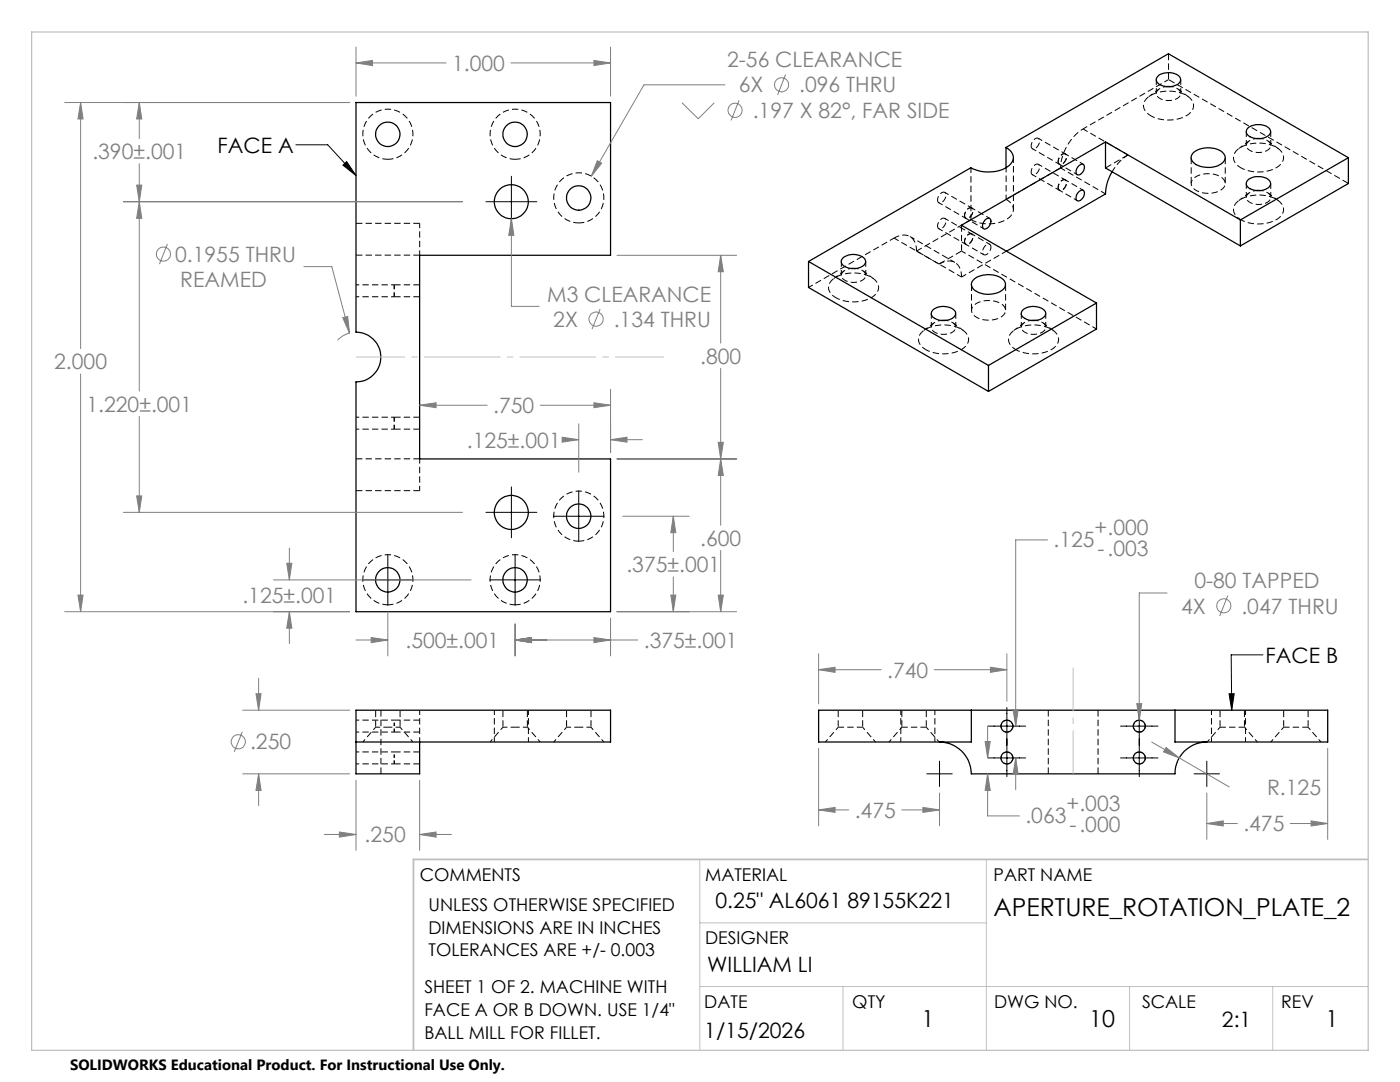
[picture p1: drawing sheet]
<svg xmlns="http://www.w3.org/2000/svg" width="279mm" height="216mm" viewBox="0 0 279 216" stroke-linecap="round" stroke-linejoin="round" font-family="sans-serif">
<g fill="none" stroke="#000" stroke-width=".2" stroke-dasharray="1.3 .6" stroke-dashoffset=".4" stroke-linecap="butt">
<path d="M206 29.7l5.4 3.1M206 34.9l5.4 3.1M212.6 30.7l-5.4-3.1M212.6 35.9l-5.4-3.1M229.7 23.1a7.3 7.3 0 0 0 8-.7 2.08 2.08 0 0 0-1-3.4 7.3 7.3 0 0 0-8 .8 2.08 2.08 0 0 0 1 3.3M247.6 33.5a7.3 7.3 0 0 0 8-.8 2.08 2.08 0 0 0-.9-3.3 7.3 7.3 0 0 0-8 .7 2.08 2.08 0 0 0 .9 3.4M78.7 59.2v-2.4M166.8 59.4a7.3 7.3 0 0 0 8-.7 2.08 2.08 0 0 0-.9-3.4 7.3 7.3 0 0 0-8 .7 2.08 2.08 0 0 0 .9 3.4M187.4 40.4l5.3 3.2M187.4 45.6l5.3 3.1M193.9 41.5l-5.4-3.1M193.9 46.7l-5.4-3.1"/>
<path d="M247.6 43.8a7.3 7.3 0 0 0 8-.7 2.08 2.08 0 0 0-.9-3.3 7.3 7.3 0 0 0-8 .7 2.08 2.08 0 0 0 .9 3.3M184.8 69.8a7.3 7.3 0 0 0 8-.8 2.08 2.08 0 0 0-1-3.3 7.3 7.3 0 0 0-8 .7 2.08 2.08 0 0 0 1 3.4M202.7 69.8a7.3 7.3 0 0 0 8-.8 2.08 2.08 0 0 0-.9-3.3 7.3 7.3 0 0 0-8 .7 2.08 2.08 0 0 0 .9 3.4M78.7 85.6v-2.4M78.7 85.6v-2.3M75 145.1h2.4M77.4 145.1h2.4M100.4 145.1h2.4M102.8 145.1h2.4M113.1 145.1h2.4M115.5 145.1h2.4"/>
</g>
<g fill="none" stroke="#000" stroke-width=".2" stroke-dasharray="1.3 .6" stroke-dashoffset=".3" stroke-linecap="butt">
<path d="M231.3 17.8l-2 1.5M237.2 19.3l-2.1-1.5M200.8 39.8v-6.3M216.1 25.7l17.1-9.8M249.2 38.5l-2 1.5M249.2 28.2l-2 1.5M255.1 29.7l-2-1.5M83.8 50.9v-6.3M161.4 57.4l17-9.9M168.4 54.1l-2 1.5M174.3 55.6l-2-1.5M191.9 50.1l26.9 15.5"/>
<path d="M255.1 40l-2-1.5M186.4 64.4l-2 1.5M192.3 65.9l-2.1-1.5M204.3 64.4l-2 1.5M210.2 65.9l-2-1.5M83.8 97.9v-6.3M83.8 148.1v-6.4M98.7 141.7v6.4M105.5 148.1v-6.4M179.8 141.7v6.4M186.6 148.1v-6.4M241.8 141.7v6.4"/>
<path d="M248.6 148.1v-6.4"/>
</g>
<g fill="none" stroke="#000" stroke-width=".2" stroke-dasharray="1.3 .6" stroke-dashoffset=".6" stroke-linecap="butt">
<path d="M232.8 17.3a1.97 1.97 0 0 0-2 1.4l.2 .5 .5 .5M238.7 38a4.8 4.8 0 0 0 5.6-.7 1.5 1.5 0 0 0-1-2.2 4.9 4.9 0 0 0-5.2 .7 1.42 1.42 0 0 0 .6 2.2M250.8 38a1.97 1.97 0 0 0-2.1 1.5l.2 .5 .5 .4M250.8 27.6a1.97 1.97 0 0 0-2.1 1.5l.2 .5 .5 .4M71.1 59.2h7.6M78.7 56.8h-7.6M169.9 53.6a1.97 1.97 0 0 0-2 1.4l.2 .5 .5 .4M187.9 63.9a1.97 1.97 0 0 0-2 1.5l.2 .5 .5 .4M194.9 63.3a4.8 4.8 0 0 0 5.6-.7 1.5 1.5 0 0 0-1-2.2 4.9 4.9 0 0 0-5.3 .7 1.42 1.42 0 0 0 .7 2.2M205.9 63.9a1.97 1.97 0 0 0-2.1 1.5l.2 .5 .5 .4M71.1 85.6h7.6M78.7 83.2h-7.6"/>
<path d="M71.1 152.4h7.6M71.1 146.1h7.6M75 145.1l-2.6 3M78.7 144.9v-1.2M78.7 146.1v-1.2M78.7 151.2v-1.2M78.7 152.4v-1.2M78.7 150h-7.6M78.7 143.7h-7.6M82.4 148.1l-2.6-3M100.4 145.1l-2.6 3M107.8 148.1l-2.6-3"/>
<path d="M113.1 145.1l-2.6 3M120.5 148.1l-2.6-3M167.3 145.1l-2.6 3M174.7 148.1l-2.5-3M180 145.1l-2.6 3M187.4 148.1l-2.5-3M243.5 145.1l-2.6 3M250.9 148.1l-2.5-3M256.2 145.1l-2.6 3M263.6 148.1l-2.5-3"/>
</g>
<g fill="none" stroke="#000" stroke-width=".2" stroke-dasharray="1.3 .6" stroke-dashoffset="-.1" stroke-linecap="butt">
<path d="M233.2 15.9l35.9 20.7M233.2 15.9v-5.2M220.6 33.5l4.5-2.6M237.7 31.4v5.2M244.5 36.6v-5.2M187.4 52.7l4.5-2.6M191.9 50.1v-5.2M193.9 56.7v5.2M200.7 61.9v-5.2M75 141.7v3.4M79.8 145.1v-3.4M100.4 141.7v3.4"/>
<path d="M105.2 145.1v-3.4M113.1 141.7v3.4M117.9 145.1v-3.4M167.3 141.7v3.4M172.2 145.1v-3.4M180 141.7v3.4M184.9 145.1v-3.4M243.5 141.7v3.4M248.4 145.1v-3.4M256.2 141.7v3.4M261.1 145.1v-3.4"/>
</g>
<g fill="none" stroke="#000" stroke-width=".2" stroke-dasharray="1.3 .6" stroke-linecap="butt">
<path d="M71.1 50.9h12.7M78.7 59.2h5.1M83.8 44.6h-12.7M83.8 56.8h-5.1M71.1 97.9h12.7M78.7 83.3v-.1M78.7 85.6h5.1M83.8 91.6h-12.7M83.8 83.3h-5.1M76 154.4v-12.7M78.7 152.4h5.1M78.7 146.1h5.1"/>
<path d="M83.8 150h-5.1M83.8 143.7h-5.1M209.2 154.4v-12.7M219.1 154.4v-12.7"/>
</g>
<g fill="none" stroke="#000" stroke-width=".25">
<path d="M231.2 15a3.4 3.4 0 0 1 4.3 .4 1.28 1.28 0 0 1-1.2 1.7 3.1 3.1 0 0 1-3.5-.9 .93 .93 0 0 1 .4-1.2zM232.8 17.3h.8M71 20.5h50.8v30.4h-38.1v40.7h38.1v30.5h-50.8v-45.9a5 5 0 0 0 5-5 5 5 0 0 0-5-4.9zM200.8 29.4a2.09 2.09 0 0 1 1.4 1.9 2.09 2.09 0 0 1-1.2 2 7.7 7.7 0 0 1-7.3 .2l-32.3 18.7M200.8 29.4l32.4-18.7 35.9 20.8M200.8 29.4v4.1M215.4 33a.59 .59 0 0 1 .8-.2 .59 .59 0 0 1 .2 .8 1.33 1.33 0 0 1-1.4 1.3 1.33 1.33 0 0 1 .4-1.9zM215.4 38.2a.59 .59 0 0 1 .8-.2 .59 .59 0 0 1 .2 .8 1.33 1.33 0 0 1-1.4 1.2 1.33 1.33 0 0 1 .4-1.8zM220.6 28.3l26.9 15.6M220.6 28.3l-28.7 16.6 26.9 15.6M220.6 28.3v5.2l26.9 15.6M221.9 34.3l-.8 1.9-.5 2.5-19.7 11.4"/>
<path d="M238 30.6a4.7 4.7 0 0 1 6.2 .1 1.42 1.42 0 0 1-.8 2.2 5 5 0 0 1-5.3-.6l-.2-.2a1.2 1.2 0 0 1 .1-1.5zM249 25.6a3.4 3.4 0 0 1 4.4 .2 1.28 1.28 0 0 1-1.1 1.7 3.1 3.1 0 0 1-3.5-.9l-.1-.5zM249 36a3.4 3.4 0 0 1 4.4 .2 1.28 1.28 0 0 1-1.1 1.7 3.1 3.1 0 0 1-3.5-.9l-.1-.5zM250.8 38h.8M250.8 27.7h.8M269.1 31.5l-21.6 12.4M269.1 31.5v5.1l-21.6 12.5M161.4 52.2v5.2l35.9 20.7M161.4 52.2l35.9 20.7M168.4 51.3a3.4 3.4 0 0 1 4.2 .4 1.28 1.28 0 0 1-1.2 1.7 3.1 3.1 0 0 1-3.4-.9 .93 .93 0 0 1 .4-1.2zM169.9 53.6h.8M194.2 55.9a4.7 4.7 0 0 1 6.2 .1 1.48 1.48 0 0 1-.8 2.2 5 5 0 0 1-5.4-.5l-.1-.3a1.13 1.13 0 0 1 .1-1.5z"/>
<path d="M196.7 43.8a.61 .61 0 0 1 .8-.2 .61 .61 0 0 1 .2 .8 1.33 1.33 0 0 1-1.4 1.2 1.36 1.36 0 0 1 .4-1.8zM247.5 43.9v5.2M186.1 61.9a3.2 3.2 0 0 1 4.6 .4 1.61 1.61 0 0 1-1.7 1.6 2.92 2.92 0 0 1-3.1-1v-.5zM187.9 64h.8M197.3 72.9v5.2M204.3 61.7a3.5 3.5 0 0 1 4.3 .4 1.13 1.13 0 0 1-.9 1.6 3.3 3.3 0 0 1-3.8-.8v-.7zM205.8 64h.9M218.8 60.5l-21.5 12.4M218.8 60.5v5.2l-21.5 12.4M71 148.1v6.3h12.7v-6.3M71 141.7h50.8v6.4h-50.8zM187.5 148.1a6.4 6.4 0 0 1 6.4 6.3h40.6a6.3 6.3 0 0 1 6.3-6.3"/>
<path d="M193.9 141.7v6.4h-30.5v-6.4h101.6v6.4h-30.5v-6.4"/>
<circle cx="77.4" cy="26.8" r="2.43"/>
<circle cx="102.8" cy="26.8" r="2.43"/>
<circle cx="115.5" cy="39.5" r="2.43"/>
<circle cx="102" cy="40.3" r="3.4"/>
<circle cx="77.4" cy="115.7" r="2.43"/>
<circle cx="102" cy="102.3" r="3.4"/>
<circle cx="102.8" cy="115.7" r="2.43"/>
<circle cx="115.5" cy="103" r="2.43"/>
<circle cx="200.9" cy="151.3" r="1.2"/>
<circle cx="200.9" cy="144.9" r="1.2"/>
<circle cx="227.4" cy="151.3" r="1.2"/>
<circle cx="227.4" cy="144.9" r="1.2"/>
</g>
<path d="M200.8 39.8l10.9-6.3M182.9 50.1l10.9-6.3M193.8 43.8a7.3 7.3 0 0 0 7.9-.7 2.06 2.06 0 0 0-.9-3.3M167.3 145.1h4.9M180 145.1h4.9M243.5 145.1h4.9M256.2 145.1h4.9" fill="none" stroke="#000" stroke-width=".2" stroke-dasharray="1.3 .6" stroke-dashoffset=".1" stroke-linecap="butt"/>
<path d="M231.5 19.7a3.2 3.2 0 0 0 4.1-.8 1.5 1.5 0 0 0-1.6-1.6h-.4M216.1 25.7a9.9 9.9 0 0 0-4.4 7.8M249.4 30a3.2 3.2 0 0 0 4.2-.7 1.5 1.5 0 0 0-1.6-1.6l-.4-.1M168.6 55.9a3.2 3.2 0 0 0 4.1-.7 1.5 1.5 0 0 0-1.5-1.6h-.4M249.4 40.4a3.2 3.2 0 0 0 4.2-.7 1.5 1.5 0 0 0-1.6-1.6l-.4-.1M186.6 66.3a3.2 3.2 0 0 0 4.1-.7 1.5 1.5 0 0 0-1.6-1.6l-.4-.1M204.5 66.3a3.2 3.2 0 0 0 4.2-.7 1.5 1.5 0 0 0-1.6-1.6l-.4-.1M199.8 151.2a1.19 1.19 0 0 1 1.7-1 1.19 1.19 0 0 1 .2 1.9 1.19 1.19 0 0 1-1.9-.6v-.3M199.8 144.9a1.19 1.19 0 0 1 1.7-1.1 1.19 1.19 0 0 1 .2 2 1.19 1.19 0 0 1-1.9-.6v-.3M226.2 151.2a1.19 1.19 0 0 1 1.7-1 1.19 1.19 0 0 1 .2 1.9 1.19 1.19 0 0 1-1.9-.6v-.3M226.2 144.9a1.19 1.19 0 0 1 1.7-1.1 1.19 1.19 0 0 1 .2 2 1.19 1.19 0 0 1-1.9-.6v-.3" fill="none" stroke="#000" stroke-width=".2" stroke-dasharray="1.3 .6" stroke-dashoffset=".7" stroke-linecap="butt"/>
<g fill="none" stroke="#000" stroke-width=".2" stroke-dasharray="1.3 .6" stroke-dashoffset=".2" stroke-linecap="butt">
<path d="M230.8 15.9v2.8M235.6 18.7v-2.8M77.4 31.8a5 5 0 0 0 4.4-7.3 5 5 0 0 0-8.5-.6 5 5 0 0 0 3.5 7.8l.6 .1M102.8 31.8a5 5 0 0 0 4.4-7.3 5 5 0 0 0-8.5-.6 5 5 0 0 0 3.5 7.8l.6 .1M211.7 33.5l8.9 5.2M221.9 34.3l1.7-2.2 1.5-1.2M225.1 30.9l-9-5.2M248.7 36.6v2.8M248.7 26.2v2.8M253.6 39.4v-2.8M253.6 29v-2.8M115.5 44.5a5 5 0 0 0 4.4-7.3 5 5 0 0 0-8.5-.6 5 5 0 0 0 3.5 7.8l.6 .1"/>
<path d="M167.9 52.2v2.7M172.8 54.9v-2.7M178.4 47.5l9 5.2M182.9 50.1a2.67 2.67 0 0 0-3-3.2l-1.5 .6M187.4 52.7a2.67 2.67 0 0 1 4.2 1l.3 1.6M190.6 52.4l-9-5.2M191.9 55.3l-9-5.2M193.8 43.8v-10.3M200.9 50.1l-9 5.2M202.3 41.8v-10.4M185.9 62.5v2.8M190.7 65.3v-2.8"/>
<path d="M203.8 62.5v2.8M208.7 65.3v-2.8M115.5 108a5 5 0 0 0 4.4-7.3 5 5 0 0 0-8.5-.6 5 5 0 0 0 3.5 7.8l.6 .1M77.4 120.7a5 5 0 0 0 4.4-7.3 5 5 0 0 0-8.5-.6 5 5 0 0 0 3.5 7.8l.6 .1M102.8 120.7a5 5 0 0 0 4.4-7.3 5 5 0 0 0-8.5-.6 5 5 0 0 0 3.5 7.8l.6 .1"/>
</g>
<g fill="none" stroke="#000" stroke-width=".2" stroke-dasharray="1.3 .6" stroke-dashoffset=".5" stroke-linecap="butt">
<path d="M187.1 39.9a1.46 1.46 0 0 1 1.4-1.5 1.38 1.38 0 0 1-1.1 2l-.3-.5M205.8 29.1a1.46 1.46 0 0 1 1.4-1.5 1.38 1.38 0 0 1-1.2 2.1l-.2-.6M205.8 34.3a1.46 1.46 0 0 1 1.4-1.5 1.38 1.38 0 0 1-1.2 2.1l-.2-.6M211.2 32.2a1.46 1.46 0 0 1 1.4-1.5 1.38 1.38 0 0 1-1.2 2.1l-.2-.6M211.2 37.4a1.46 1.46 0 0 1 1.4-1.5 1.38 1.38 0 0 1-1.2 2.1l-.2-.6M211.2 32.2a1.46 1.46 0 0 1 1.4-1.5 1.37 1.37 0 0 1-1.2 2.1l-.2-.6M211.2 37.4a1.46 1.46 0 0 1 1.4-1.5 1.37 1.37 0 0 1-1.2 2.1l-.2-.6M211.4 32.8l3.6 2M211.4 38l3.6 2M216.2 32.8l-3.6-2.1M216.2 38l-3.6-2.1M187.1 45.1a1.46 1.46 0 0 1 1.4-1.5 1.38 1.38 0 0 1-1.1 2l-.3-.5"/>
<path d="M192.5 43a1.46 1.46 0 0 1 1.4-1.5 1.38 1.38 0 0 1-1.2 2.1l-.2-.6M192.5 48.2a1.46 1.46 0 0 1 1.4-1.5 1.38 1.38 0 0 1-1.2 2l-.2-.5M192.5 43a1.46 1.46 0 0 1 1.4-1.5 1.37 1.37 0 0 1-1.2 2.1l-.2-.6M192.5 48.2a1.46 1.46 0 0 1 1.4-1.5 1.37 1.37 0 0 1-1.2 2l-.2-.5M192.7 43.6l3.6 2M192.7 48.7l3.6 2.1M197.5 43.6l-3.6-2.1M197.5 48.8l-3.6-2.1M197.8 49.3a.56 .56 0 0 0-.4-.6 .56 .56 0 0 0-.7 .3 1.33 1.33 0 0 0-.4 1.8 1.38 1.38 0 0 0 1.5-1.5"/>
</g>
<g fill="none" stroke="#808080" stroke-width=".2">
<path d="M71 12.6l3.3-.5v1zM71 9.4v9.8M71 12.6h18M102 12.6h19.8M118.5 12.1l3.3 .5-3.3 .5zM121.8 9.4v9.8M144.7 16.9h-16.2l-10.5 18.3M156.8 14.9l-1.6 4M12.9 20.5h56.9M16.1 20.5l.5 3.2h-1zM16.1 20.5v49.1M27.3 36.9h1l-.5 3.4z"/>
<path d="M27.8 20.5l.5 3.2h-1zM27.8 20.5v7.2M27.8 32.7v45.3M119.2 32.1l.9 .5-2.1 2.6zM136.1 20.5l3.2 3.2 3.3-3.2M147.5 20l-1.6 4M24.6 40.3h67.7M27.8 40.3l.5 3.3h-1zM33.4 48.7l-1.6 4M60.6 53.2h5.6l3.5 13.3M102.1 43.6l.5 3.4h-1.1zM102.1 43.6v17.5h5.5"/>
<path d="M123.1 50.9h23.9M143.8 50.9l.6 3.3h-1.1zM143.8 50.9v17.6M16.1 74.6v47.5M68.4 63.4l1-.3 .3 3.4zM69.8 66.4a5.1 5.1 0 0 0-2.4 1.5M119.8 61.7l-1.7 4M121.8 77.7v12.6M143.8 73.5v31.3M27.3 99h1l-.5 3.2zM27.8 83.1v19.1M83.7 80.9l3.3-.5v1z"/>
<path d="M83.7 80.9h13.5M107.8 80.9h14M112.2 87.2l3.3 .5-3.3 .5zM113.1 87.7h2.4M115.5 84.6v9.6M118.5 80.4l3.3 .5-3.3 .5zM121.8 87.7l3.3-.5v1zM121.8 87.7h6.4M123.1 91.6h23.9M143.3 88.3h1.1l-.6 3.3zM143.8 91.6l.6 3.3h-1.1zM15.6 118.7h1l-.5 3.4z"/>
<path d="M24.6 102.2h67.7M54.6 115.7h39.4M57.2 112.4h1l-.5 3.3zM57.7 109.4v6.3M124.3 103h13.2M133.9 118.7h1l-.5 3.4zM134.4 103l.5 3.3h-1zM134.4 103v7.1M134.4 115.1v7M143.3 118.7h1.1l-.6 3.4zM143.8 109.9v12.2M209.1 107.7h-6.4v37.2"/>
<path d="M232.9 118.3h-5.5v25.4M245 118.9l-1.6 4M12.9 122.1h56.9M51.1 138.4h1l-.5 3.3zM51.6 135.4v6.3M57.7 122.1l.5 3.2h-1zM57.7 122.1v6.3M71 127.7h6.4M74.1 127.2l3.3 .5-3.3 .5zM77.4 122.1v8.8M102.8 127.7l3.3-.5v1zM102.8 124.5v6.4"/>
<path d="M102.8 127.7h24.5M118.5 127.2l3.3 .5-3.3 .5zM121.8 123.3v7.6M123.1 122.1h23.9M163.4 133.6l3.3-.5v1.1zM163.4 130.5v9.9M163.4 133.6h12.5M186.4 133.6h14.5M197.7 133.1l3.2 .5-3.2 .6zM200.9 130.5v9.4M48.4 146l-1.7 4M48.4 154.4h21.4"/>
<path d="M48.4 141.7h21.4M51.6 154.4l.5 3.3h-1zM51.6 154.4v6.4M71 155.7v14M83.7 155.7v14M163.4 149.3v15.5M187.5 158.2v6.6M196.6 148h1l-.5 3.2zM197.1 154.4l.5 3.3h-1zM197.1 154.4v8.4h6.3M197.1 144.9v6.3M202.2 141.6h1l-.5 3.3z"/>
<path d="M202.7 151.2l.5 3.4h-1zM202.7 151.2v6.4M226.9 140.4h1l-.5 3.3zM229.8 148.1l5.5 3.1M232.7 149.2l2.6 2-3.1-1.2zM235.3 151.2l10 5.8M240.8 158.2v9.3M265 149.3v18.2M64.7 166.5h6.3M67.7 166l3.3 .5-3.3 .5zM83.7 166.5l3.3-.5v1zM83.7 166.5h6.4"/>
<path d="M163.4 161.6l3.3-.5v1zM163.4 161.6h6M180 161.6h7.5M184.2 161.1l3.3 .5-3.3 .5zM240.8 164.3l3.3-.5v1zM240.8 164.3h6.1M257.5 164.3h7.5M261.7 163.8l3.3 .5-3.3 .5z"/>
<circle cx="156" cy="16.9" r="1.4"/>
<circle cx="146.7" cy="22" r="1.41"/>
<circle cx="32.6" cy="50.7" r="1.41"/>
<circle cx="119" cy="63.7" r="1.41"/>
<circle cx="244.2" cy="120.9" r="1.41"/>
<circle cx="47.5" cy="148" r="1.42"/>
</g>
<g fill="none" stroke="#000" stroke-width=".2">
<path d="M59.1 28.9h6.3l5.6 6.1M68.4 32.9l.8-.7 1.8 2.8zM102.1 35.2v10.1M97 40.3h10.1M102.1 97.2v10.1M115.5 97.9v10.2M72.3 115.7h10.2M77.4 110.6v10.2M97 102.2h10.1M97.7 115.7h10.2M102.8 110.6v10.2M110.4 103h10.2"/>
<path d="M245.3 138.4h1l-.5 3.3zM252.1 130.7h-6.4l.1 11M185 154.4h5M187.5 151.9v5.1M197.2 144.9h7.5M197.2 151.2h7.5M200.9 141.2v13.8M223.6 144.9h7.5M223.6 151.2h7.5M227.4 141.2v13.8M238.3 154.4h5.1M240.8 151.9v5.1"/>
</g>
<path d="M214.2 154.4v-21.2" fill="none" stroke="#c0c0c0" stroke-width=".2" stroke-dasharray="15.2 1.3 1.3 1.3" stroke-dashoffset="6.6" stroke-linecap="butt"/>
<path d="M71.1 71.2h61.4" fill="none" stroke="#c0c0c0" stroke-width=".2" stroke-dasharray="15.2 1.3 1.3 1.3" stroke-dashoffset="5.5" stroke-linecap="butt"/>
<path d="M139.7 171.5v38.1M196.8 171.5v38.1M139.7 196.8h133.3M139.7 184.1h57.1M168.2 196.8v12.8M225.4 196.8v12.8M254 196.8v12.8" fill="none" stroke="#c0c0c0" stroke-width=".2"/>
<path d="M6.3 6.4h266.7v203.2h-266.7z" fill="none" stroke="#c0c0c0" stroke-width=".25"/>
<path d="M273 171.5h-190.5v38.1" fill="none" stroke="#c0c0c0" stroke-width=".35"/>
<path d="M245.3 138.4h1l-.5 3.3zM68.4 32.9l.8-.7 1.8 2.8z" fill="#000"/>
<path d="M51.6 154.4l.5 3.3h-1zM51.1 138.4h1l-.5 3.3zM83.7 166.5l3.3-.5v1zM67.7 166l3.3 .5-3.3 .5zM232.7 149.2l-.5 .8 3.1 1.2zM240.8 164.3l3.3-.5v1zM261.7 163.8l3.3 .5-3.3 .5zM184.2 161.1l3.3 .5-3.3 .5zM163.4 161.6l3.3-.5v1zM196.6 148h1l-.5 3.2zM197.1 154.4l.5 3.3h-1zM202.2 141.6h1l-.5 3.3zM202.7 151.2l.5 3.4h-1zM197.7 133.1l3.2 .5-3.2 .6zM163.4 133.6l3.3-.5v1.1zM226.9 140.4l.5 3.3 .5-3.3zM16.1 20.5l.5 3.2h-1zM15.6 118.7h1l-.5 3.4zM118.5 12.1l3.3 .5-3.3 .5zM71 12.6l3.3-.5v1zM118.5 80.4l3.3 .5-3.3 .5zM83.7 80.9l3.3-.5v1zM143.8 91.6l.6 3.3h-1.1zM143.3 118.7h1.1l-.6 3.4zM143.3 88.3h1.1l-.6 3.3zM143.8 50.9l.6 3.3h-1.1zM118.5 127.2l3.3 .5-3.3 .5zM102.8 127.7l3.3-.5v1zM74.1 127.2l3.3 .5-3.3 .5zM102.8 127.7l3.3-.5v1zM57.7 122.1l.5 3.2h-1zM57.2 112.4h1l-.5 3.3zM68.4 63.4l1.3 3.1-.3-3.4zM112.2 87.2l3.3 .5-3.3 .5zM121.8 87.7l3.3-.5v1zM134.4 103l.5 3.3h-1zM133.9 118.7h1l-.5 3.4zM27.8 20.5l.5 3.2h-1zM27.3 36.9h1l-.5 3.4zM102.1 43.6l-.6 3.4h1.1zM27.3 99h1l-.5 3.2zM27.8 40.3l.5 3.3h-1zM119.2 32.1l-1.2 3.1 2.1-2.6z" fill="#808080"/>
<text font-size="4.9" x="198.3" y="182.7">APERTURE_ROTATION_PLATE_2</text>
<g font-size="4.7">
<text x="183.9" y="204.9">1</text>
<text x="217.4" y="204.9">10</text>
<text x="264.5" y="204.9">1</text>
</g>
<g font-size="4.2" fill="#808080">
<text x="90.2" y="14.2">1.000</text>
<text x="145.1" y="13.4">2-56 CLEARANCE</text>
<text x="147.4" y="18.5">6X</text>
<text x="150.2" y="23.5">.197 X 82°, FAR SIDE</text>
<text x="159.5" y="18.5">.096 THRU</text>
<text x="18.4" y="31.7">.390±.001</text>
<text x="35" y="52.2">0.1955 THRU</text>
<text x="36" y="57.3">REAMED</text>
<text x="109.2" y="60.2">M3 CLEARANCE</text>
<text x="110.4" y="65.2">2X</text>
<text x="122.5" y="65.2">.134 THRU</text>
<text x="10.8" y="73.7">2.000</text>
<text x="139.8" y="72.6">.800</text>
<text x="17.3" y="82.1">1.220±.001</text>
<text x="98.4" y="82.4">.750</text>
<text x="93.2" y="89.3">.125±.001</text>
<text x="218.5" y="106.8">+.000</text>
<text x="139.8" y="108.9">.600</text>
<text x="210.2" y="109.1">.125</text>
<text x="219" y="110.9">-.003</text>
<text x="125" y="114.2">.375±.001</text>
<text x="238.4" y="117.4">0-80 TAPPED</text>
<text x="48.4" y="120.3">.125±.001</text>
<text x="235.7" y="122.4">4X</text>
<text x="247.8" y="122.4">.047 THRU</text>
<text x="80.9" y="129.3">.500±.001</text>
<text x="128.5" y="129.3">.375±.001</text>
<text x="177.1" y="135.2">.740</text>
<text x="49.9" y="149.6">.250</text>
<text x="212.9" y="161.9">+.003</text>
<text x="252.9" y="158.6">R.125</text>
<text x="170.6" y="163.2">.475</text>
<text x="204.6" y="164.1">.063</text>
<text x="213.4" y="166">-.000</text>
<text x="248.1" y="165.9">.475</text>
<text x="72.8" y="168.1">.250</text>
</g>
<g font-size="4.2">
<text x="43.4" y="30.5">FACE A</text>
<text x="252.6" y="132.3">FACE B</text>
<text x="142.8" y="181.2">0.25&quot; AL6061 89155K221</text>
<text x="141.1" y="193.9">WILLIAM LI</text>
<text x="140.6" y="207.2">1/15/2026</text>
<text x="243.9" y="204.9">2:1</text>
</g>
<g font-size="3.5">
<text x="83.8" y="175.9">COMMENTS</text>
<text x="140.7" y="175.9">MATERIAL</text>
<text x="198.3" y="175.8">PART NAME</text>
<text x="85.5" y="181.8">UNLESS OTHERWISE SPECIFIED</text>
<text x="85.5" y="186.3">DIMENSIONS ARE IN INCHES</text>
<text x="85.5" y="190.8">TOLERANCES ARE +/- 0.003</text>
<text x="140.7" y="188.3">DESIGNER</text>
<text x="84.7" y="198.2">SHEET 1 OF 2. MACHINE WITH</text>
<text x="84.7" y="202.8">FACE A OR B DOWN. USE 1/4&quot;</text>
<text x="140.6" y="201.2">DATE</text>
<text x="170.1" y="201.2">QTY</text>
<text x="198.4" y="201.2">DWG NO.</text>
<text x="227.9" y="201.2">SCALE</text>
<text x="255.7" y="201.2">REV</text>
<text x="84.7" y="207.3">BALL MILL FOR FILLET.</text>
</g>
<text font-size="3" x="14" y="213.5">SOLIDWORKS Educational Product. For Instructional Use Only.</text>
</svg>
